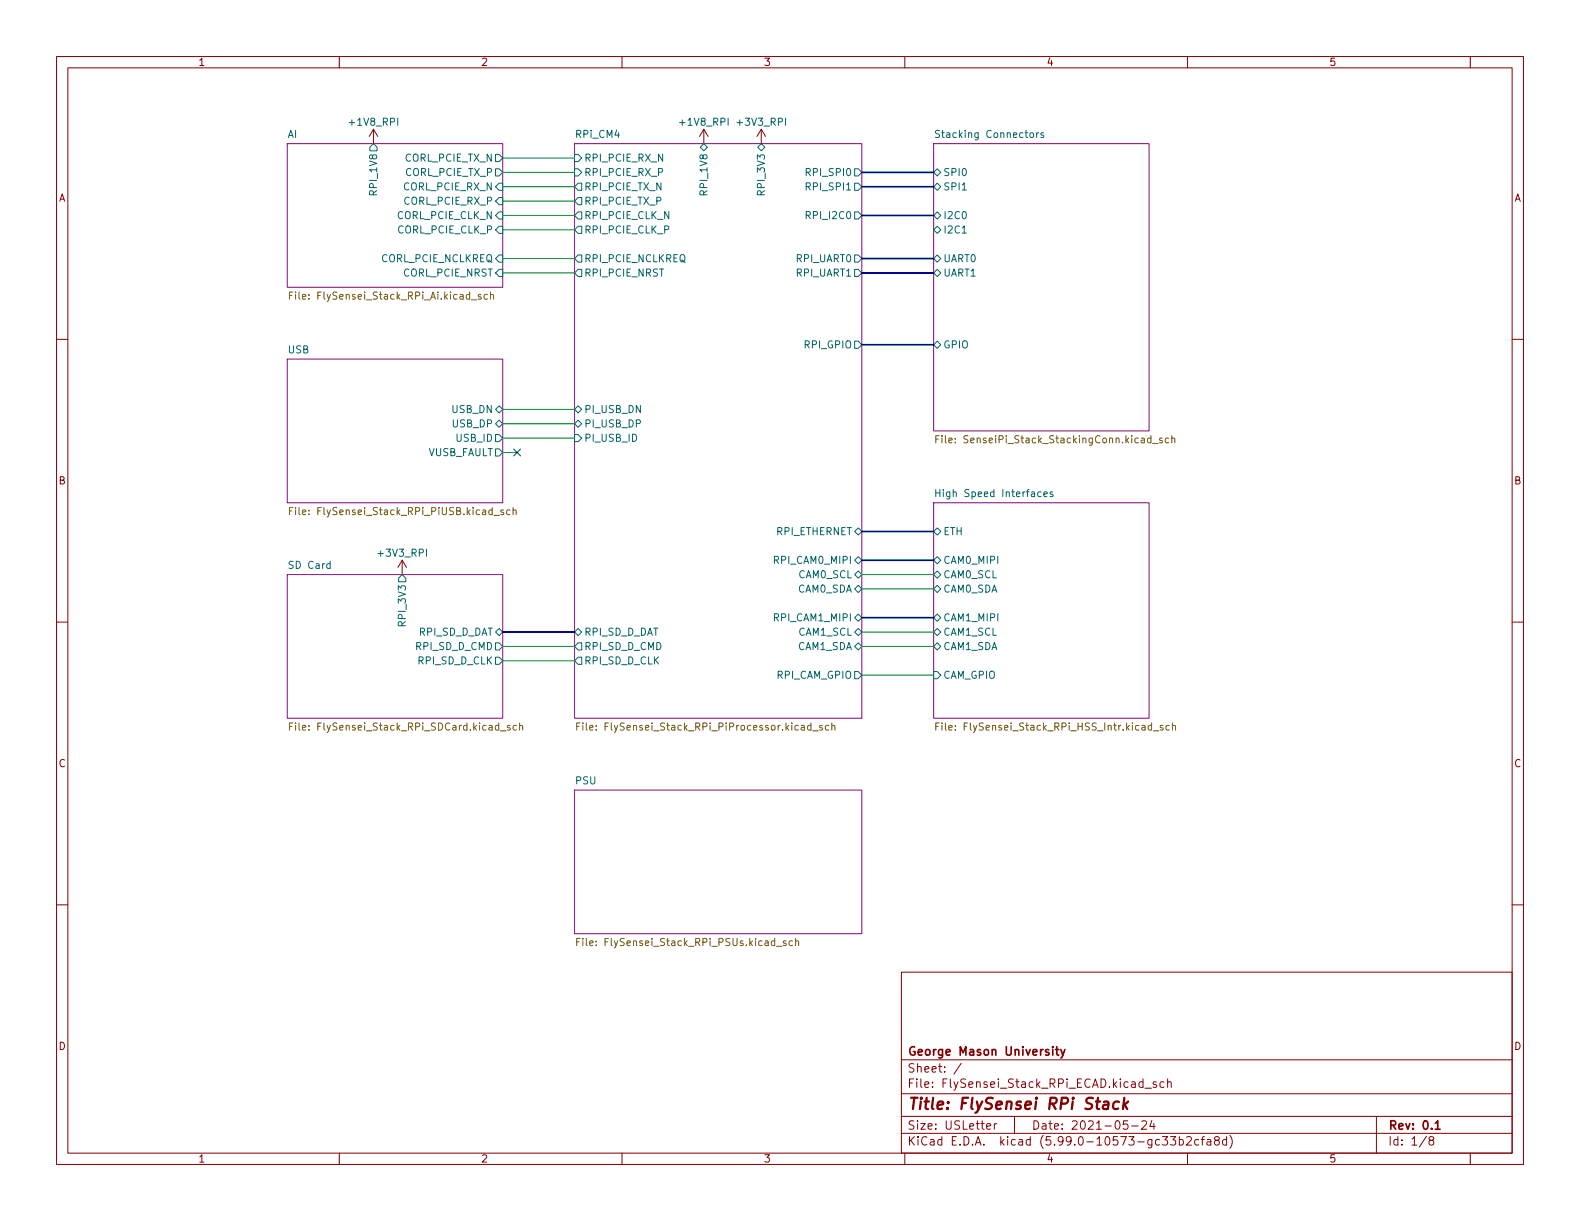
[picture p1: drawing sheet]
<svg xmlns="http://www.w3.org/2000/svg" width="279mm" height="216mm" viewBox="0 0 279 216" stroke-linecap="round" stroke-linejoin="round" font-family="sans-serif">
<g fill="none" stroke="#840000" stroke-width=".18">
<path d="M10 10h259.4v195.9h-259.4zM12 12h255.4v191.9h-255.4zM60 10v2M110 10v2M160 10v2M210 10v2M260 10v2M66 22.9l-.7 1.2M66 22.9v2.5M66 22.9l.8 1.2M124.5 22.9l-.8 1.2M124.5 22.9v2.5"/>
<path d="M124.5 22.9l.7 1.2M134.6 22.9l-.7 1.2M134.6 22.9v2.5M134.6 22.9l.8 1.2M10 60h2M267.4 60h2M71.1 99.1l-.7 1.2M71.1 99.1v2.5M71.1 99.1l.8 1.2M10 110h2M267.4 110h2M10 160h2"/>
<path d="M267.4 160h2M159.4 171.9h108v32h-108zM159.4 197.4h108M159.4 193.4h108M159.4 187.4h108M170 188l-1.3 1.9M174.5 199.2l.7-.2-.1-.3h-.4l-.2 .2v.7h.6M175.8 198.7v1M176.3 198.7h-.3l-.2 .3M179.4 197.4v3M199.4 198.2h-.7l-.1 .7 .2-.2 .5 .1 .2 .2-.1 .5-.2 .2-.6-.2M200.1 199.1h1.2"/>
<path d="M201.9 198.3l.6-.1 .2 .1 .1 .3-1 1.1h1M202.5 192.4h1.1M203.7 198.1l-.4 1.1h1M204 198.7v1M204.5 191.4l-.4-.1-.2 .2 .1 .2 .5 .2v.3h-.6M205.8 191.4l-.4-.1-.3 .3v.4l.2 .2h.5M206.5 191.4l.2-.1 .3 .1 .1 .9M206.5 190.8v1.5M243.4 197.4v6.5M60 203.9v2M110 203.9v2M159.4 200.4h108"/>
<path d="M160 203.9v2M205.5 201h1l-.5 .5 .4 .2v.6l-.2 .2h-.4l-.3-.2M207 201h.9l-.5 .5 .4 .2v.6l-.2 .2h-.4l-.2-.2M208.5 201.5h.5l.3 .3v.4l-.2 .2h-.6M208.5 201v1.5M209.8 201.1l.6-.1 .2 .1 .1 .3-.9 1.1h.9M210 203.9v2M212 201.5h-.5l-.2 .3v.4l.1 .2h.6M212.4 201.5h.6M213 201l-.4 .2v1.3M213.5 201.5h.5l.1 1M214.1 201.8l-.5 .1a.29 .29 0 0 0-.2 .3 .29 .29 0 0 0 .2 .3l.5-.1"/>
<path d="M215 201.6l-.2-.3v-.2l.2-.1h.5l.1 .3-.1 .2-.6 .2-.1 .2v.4l.2 .2h.3l.3-.3-.1-.4-.2-.2M216.9 201.5h-.4l-.3 .3v.4l.1 .2h.6M216.9 201v1.5M217.5 200.8a1.72 1.72 0 0 1 0 2.2M252.3 200.9l-1.3 1.9M253 201.6l-.3-.3 .1-.2 .2-.1h.4l.1 .3v.2l-.7 .2-.1 .2v.3l.3 .3h.3l.2-.3v-.4l-.2-.2M260 203.9v2"/>
</g>
<path d="M186.7 185.6h.5M186.9 185.1v1.3l.3 .2M187.6 185.6l.4 1M188.3 185.6l-.5 1.3-.2 .2M253.8 198.6l.4-.4v1.5M253.8 199.7h.9" fill="none" stroke="#840000" stroke-width=".3"/>
<path d="M195.2 194.9l.2-.1 .6 .1-.1 1.2M196 195.2l-.7 .1a.4 .4 0 0 0-.3 .4 .4 .4 0 0 0 .2 .4l.7-.1M197.9 194.9a.66 .66 0 0 0-1 .3l-.1 .5 .2 .3 .1 .1 .6-.1M198.8 194.1l-.2 2M198.9 195.3l.4 .8M199.5 194.8l-.9 .7" fill="none" stroke="#840000" stroke-width=".4"/>
<g fill="#fff" stroke="#fff" stroke-width=".18">
<path d="M165.1 88.9h38.1v38.1h-38.1z"/>
<path d="M165.1 25.4h38.1v50.8h-38.1z"/>
<path d="M101.6 25.4h50.8v101.6h-50.8z"/>
<path d="M101.6 139.7h50.8v25.4h-50.8z"/>
<path d="M50.8 101.6h38.1v25.4h-38.1z"/>
<path d="M50.8 63.5h38.1v25.4h-38.1z"/>
<path d="M50.8 25.4h38.1v25.4h-38.1z"/>
</g>
<path d="M50.8 25.4h38.1v25.4h-38.1zM101.6 25.4h50.8v101.6h-50.8zM165.1 25.4h38.1v50.8h-38.1zM50.8 63.5h38.1v25.4h-38.1zM165.1 88.9h38.1v38.1h-38.1zM50.8 101.6h38.1v25.4h-38.1zM101.6 139.7h50.8v25.4h-50.8z" fill="none" stroke="#840084" stroke-width=".18"/>
<g fill="none" stroke="#006464" stroke-width=".18">
<path d="M65.4 26l.6-.6 .7 .6v.7h-1.3zM87.6 33l.7-.6h.6v1.3h-.6zM87.6 29.8h.7l.6 .7-.6 .6h-.7zM87.6 27.3h.7l.6 .6-.6 .7h-.7zM87.6 35.6l.7-.7h.6v1.3h-.6zM88.3 37.5h.6v1.2h-.6l-.7-.6zM101.6 35.6l.6-.7h.7v1.3h-.7zM101.6 29.8h.6l.7 .7-.7 .6h-.6zM101.6 27.3h.6l.7 .6-.7 .7h-.6zM102.2 32.4h.7v1.3h-.7l-.6-.7zM102.2 37.5h.7v1.2h-.7l-.6-.6zM123.8 26l.7-.6 .6 .6-.6 .7z"/>
<path d="M134 26l.6-.6 .7 .6-.7 .7zM142.6 38.1l.6-.1 .1-.2-.1-.3-.6-.1v1.3M151.1 29.8h.7l.6 .7-.6 .6h-.7zM151.1 32.4h.7l.6 .6-.6 .7h-.7zM151.1 37.5h.7l.6 .6-.6 .6h-.7zM165.1 30.5l.6-.7 .7 .7-.7 .6zM165.1 33l.6-.6 .7 .6-.7 .7zM165.7 37.5l.7 .6-.7 .6-.6-.6zM166.1 23.1l-.4-.1-.2 .2v.3l.5 .3 .1 .3-.2 .2h-.5M170.2 33.6h.7M183.3 23.5v.8M183.7 23.5l-.4 .2"/>
<path d="M184.5 23.5h-.3l-.2 .2 .1 .1 .4 .2v.3h-.5M87.6 45.7l.7-.6h.6v1.3h-.6zM88.3 40h.6v1.3h-.6l-.7-.7zM88.3 47.6h.6v1.3h-.6l-.7-.6zM101.6 48.3l.6-.7h.7v1.3h-.7zM102.2 40h.7v1.3h-.7l-.6-.7zM102.2 45.1h.7v1.3h-.7l-.6-.7zM151.1 47.6h.7l.6 .7-.6 .6h-.7zM151.1 45.1h.7l.6 .6-.6 .7h-.7zM165.1 48.3l.6-.7 .7 .7-.7 .6zM165.1 45.7l.6-.6 .7 .6-.7 .7zM165.7 40l.7 .6-.7 .7-.6-.7z"/>
<path d="M170.2 41.2h.7M87.6 79.4h.7l.6 .6-.6 .6h-.7zM87.6 72.4l.7-.6 .6 .6-.6 .6zM87.6 74.9l.7-.6 .6 .6-.6 .7zM87.6 76.8h.7l.6 .7-.6 .6h-.7zM101.6 74.9l.6-.6 .7 .6-.7 .7zM101.6 72.4l.6-.6 .7 .6-.7 .6zM101.6 76.8h.6l.7 .7-.7 .6h-.6zM151.1 60.3h.7l.6 .7-.6 .6h-.7zM165.7 60.3l.7 .7-.7 .6-.6-.6zM151.1 94l.7-.7 .6 .7-.6 .6zM151.1 99.1l.7-.7 .6 .7-.6 .6z"/>
<path d="M165.1 99.1l.6-.7 .7 .7-.7 .6zM165.5 86.5v1.3M165.5 87.2h.7M165.7 93.3l.7 .7-.7 .6-.6-.6zM184.6 87.4l.6-.1-.1-.3h-.3l-.2 .2 .1 .6h.4M186.2 87h-.3l-.2 .2v.1l.5 .2v.3h-.5M71.1 101.6l.7 .6v.7h-1.3v-.7zM87.6 111.8l.7-.7 .6 .7-.6 .6zM87.6 116.2h.7l.6 .6-.6 .7h-.7zM87.6 113.7h.7l.6 .6-.6 .6h-.7zM101.6 111.8l.6-.7 .7 .7-.7 .6zM102.2 113.7h.7v1.2h-.7l-.6-.6z"/>
<path d="M102.2 116.2h.7v1.3h-.7l-.6-.7zM151.1 109.2l.7-.6 .6 .6-.6 .7zM151.1 111.8l.7-.7 .6 .7-.6 .6zM151.1 114.3l.7-.6 .6 .6-.6 .6zM151.1 101.6l.7-.6 .6 .6-.6 .6zM151.1 118.7h.7l.6 .7-.6 .6h-.7zM151.8 103.5l.6 .6-.6 .7-.7-.7zM165.1 118.7h.6l.7 .7-.7 .6h-.6zM165.1 109.2l.6-.6 .7 .6-.7 .7zM165.1 101.6l.6-.6 .7 .6-.7 .6zM165.1 104.1l.6-.6 .7 .6-.7 .7zM165.1 114.3l.6-.6 .7 .6-.7 .6z"/>
<path d="M165.1 111.8l.6-.7 .7 .7-.7 .6z"/>
</g>
<g fill="none" stroke="#725600" stroke-width=".18">
<path d="M51.2 52.2h.4M51.8 51.6h-.6v1.3M85 52.1h-.3l-.1 .1v.2l.4 .1v.3h-.4M86.2 52.1h-.4l-.2 .2 .1 .5h.5M86.7 52.2l.2-.1h.3l.1 .8M86.7 51.6v1.3M165.5 77.6h.4M166.1 77h-.6v1.3M166.6 77v.2M166.6 77.5v.8M203.8 78.4h1M205.5 77.5h-.3l-.2 .1 .1 .2 .4 .1v.3h-.5"/>
<path d="M206.7 77.5h-.4l-.2 .2 .1 .5h.5M207.2 77.6l.2-.1h.3l.1 .8M207.2 77v1.3M51.2 90.3h.4M51.8 89.7h-.6v1.3M89 90.2h-.3l-.1 .1v.2l.4 .1v.3h-.4M90.2 90.2h-.4l-.2 .2 .1 .5h.5M90.7 90.3l.2-.1h.3l.1 .8M90.7 89.7v1.3M51.2 128.4h.4M51.8 127.8h-.6v1.3M90.2 128.3h-.3l-.2 .1 .1 .2 .4 .1v.3h-.5"/>
<path d="M91.3 128.3h-.3l-.3 .2 .2 .5h.4M91.9 128.4l.2-.1h.3v.8M91.9 127.8v1.3M102 128.4h.4M102.6 127.8h-.6v1.3M103.1 127.8v.2M103.1 128.3v.8M143.7 129.2h1M145.4 128.3h-.3l-.2 .1 .1 .2 .4 .1v.3h-.5M146.6 128.3h-.4l-.3 .2 .2 .5h.5M147.1 128.4l.2-.1h.3v.8M147.1 127.8v1.3"/>
<path d="M165.5 128.4h.4M166.1 127.8h-.6v1.3M203.9 129.2h1M205.6 128.3h-.3l-.1 .1v.2l.4 .1v.3h-.4M206.8 128.3h-.4l-.2 .2 .1 .5h.5M207.3 128.4l.2-.1h.3l.1 .8M207.3 127.8v1.3M102 166.5h.4M102.6 165.9h-.6v1.3M139 166.4h-.3l-.2 .1 .1 .2 .4 .1v.3h-.5M140.1 166.4h-.3l-.3 .2 .2 .5h.4M140.7 166.5l.2-.1h.3v.8"/>
<path d="M140.7 165.9v1.3"/>
</g>
<path d="M152.4 33h12.7M152.4 30.5h12.7M152.4 38.1h12.7M152.4 48.3h12.7M152.4 45.7h12.7M152.4 61h12.7M152.4 99.1h12.7M152.4 94h12.7M88.9 111.8h12.7M152.4 109.2h12.7" fill="none" stroke="#000084" stroke-width=".3"/>
<g fill="none" stroke="#009600" stroke-width=".18">
<path d="M88.9 38.1h12.7M88.9 35.6h12.7M88.9 33h12.7M88.9 27.9h12.7M88.9 30.5h12.7M88.9 45.7h12.7M88.9 40.6h12.7M88.9 48.3h12.7M88.9 77.5h12.7M88.9 72.4h12.7M88.9 74.9h12.7M88.9 80h2.5"/>
<path d="M88.9 114.3h12.7M88.9 116.8h12.7M152.4 119.4h12.7M152.4 114.3h12.7M152.4 104.1h12.7M152.4 101.6h12.7M152.4 111.8h12.7"/>
</g>
<path d="M90.8 79.4l1.2 1.2M92 79.4l-1.2 1.2" fill="none" stroke="#000084" stroke-width=".18"/>
<text font-size="2.8" fill="#840000" x="160.4" y="196.2">Title: FlySensei RPi Stack</text>
<g font-size="2.1" fill="#840000">
<text x="160.4" y="189.7">Sheet: /</text>
<text x="160.4" y="186.7">George Mason University</text>
<text x="160.4" y="192.4">File: FlySensei_Stack_RPi_ECAD.kicad_sch</text>
<text x="160.4" y="202.5">KiCad E.D.A. kicad (5.99.0-10573-gc33b2cfa8d)</text>
<text x="160.4" y="199.7">Size: USLetter</text>
<text x="182.4" y="199.7">Date: 2021-05-24</text>
<text x="245.4" y="199.7">Rev: 0.1</text>
<text x="245.4" y="202.5">Id: 1/8</text>
</g>
<g font-size="1.8" fill="#840000">
<text x="35" y="11.6">1</text>
<text x="85" y="11.6">2</text>
<text x="135" y="11.6">3</text>
<text x="185" y="11.6">4</text>
<text x="235" y="11.6">5</text>
<text x="10.3" y="35.6">A</text>
<text x="267.7" y="35.6">A</text>
<text x="10.3" y="85.7">B</text>
<text x="267.7" y="85.7">B</text>
<text x="10.3" y="135.6">C</text>
<text x="267.7" y="135.6">C</text>
<text x="10.3" y="185.7">D</text>
<text x="267.7" y="185.7">D</text>
<text x="35" y="205.6">1</text>
<text x="85" y="205.6">2</text>
<text x="135" y="205.6">3</text>
<text x="185" y="205.6">4</text>
<text x="235" y="205.6">5</text>
</g>
<g font-size="1.8" fill="#006464">
<text x="62" y="22.2">+1V8_RPI</text>
<text x="120.4" y="22.2">+1V8_RPI</text>
<text x="130.6" y="22.2">+3V3_RPI</text>
<text x="50.8" y="24.4">AI</text>
<text x="71.6" y="28.6">CORL_PCIE_TX_N</text>
<text x="101.9" y="24.4">RPi_CM4</text>
<text x="103.3" y="28.6">RPI_PCIE_RX_N</text>
<text x="166.2" y="24.4">Stacking Connectors</text>
<text x="66.7" y="34.1" transform="rotate(-90 66.7 34.1)">RPI_1V8</text>
<text x="71.4" y="33.7">CORL_PCIE_RX_N</text>
<text x="71.7" y="31.1">CORL_PCIE_TX_P</text>
<text x="103.3" y="31.1">RPI_PCIE_RX_P</text>
<text x="103.3" y="33.7">RPI_PCIE_TX_N</text>
<text x="125.1" y="34.1" transform="rotate(-90 125.1 34.1)">RPI_1V8</text>
<text x="135.3" y="34.1" transform="rotate(-90 135.3 34.1)">RPI_3V3</text>
<text x="143" y="31.1">RPI_SPI0</text>
<text x="143" y="33.7">RPI_SPI1</text>
<text x="166.8" y="31.1">SPI0</text>
<text x="166.8" y="33.7">SPI1</text>
<text x="70.2" y="38.7">CORL_PCIE_CLK_N</text>
<text x="70.3" y="41.3">CORL_PCIE_CLK_P</text>
<text x="71.5" y="36.2">CORL_PCIE_RX_P</text>
<text x="103.3" y="36.2">RPI_PCIE_TX_P</text>
<text x="103.3" y="38.7">RPI_PCIE_CLK_N</text>
<text x="103.3" y="41.3">RPI_PCIE_CLK_P</text>
<text x="143.1" y="38.7">RPI_I2C0</text>
<text x="166.8" y="38.7">I2C0</text>
<text x="166.8" y="41.3">I2C1</text>
<text x="67.4" y="46.4">CORL_PCIE_NCLKREQ</text>
<text x="103.3" y="46.4">RPI_PCIE_NCLKREQ</text>
<text x="140.9" y="46.4">RPI_UART0</text>
<text x="166.8" y="46.4">UART0</text>
<text x="71.3" y="48.9">CORL_PCIE_NRST</text>
<text x="103.3" y="48.9">RPI_PCIE_NRST</text>
<text x="140.9" y="48.9">RPI_UART1</text>
<text x="166.8" y="48.9">UART1</text>
<text x="50.9" y="62.5">USB</text>
<text x="142.4" y="61.6">RPI_GPIO</text>
<text x="166.8" y="61.6">GPIO</text>
<text x="80" y="73">USB_DN</text>
<text x="80.1" y="75.6">USB_DP</text>
<text x="103.3" y="75.6">PI_USB_DP</text>
<text x="103.3" y="73">PI_USB_DN</text>
<text x="75.6" y="80.6">VUSB_FAULT</text>
<text x="80.8" y="78.1">USB_ID</text>
<text x="103.3" y="78.1">PI_USB_ID</text>
<text x="166.5" y="87.9">High Speed Interfaces</text>
<text x="137.3" y="94.6">RPI_ETHERNET</text>
<text x="166.8" y="94.6">ETH</text>
<text x="51.3" y="100.6">SD Card</text>
<text x="67.1" y="98.4">+3V3_RPI</text>
<text x="137.2" y="99.7">RPI_CAM0_MIPI</text>
<text x="166.8" y="99.7">CAM0_MIPI</text>
<text x="141" y="104.8">CAM0_SDA</text>
<text x="141.2" y="102.2">CAM0_SCL</text>
<text x="166.8" y="102.2">CAM0_SCL</text>
<text x="166.8" y="104.8">CAM0_SDA</text>
<text x="71.8" y="110.3" transform="rotate(-90 71.8 110.3)">RPI_3V3</text>
<text x="74" y="112.4">RPI_SD_D_DAT</text>
<text x="103.3" y="112.4">RPI_SD_D_DAT</text>
<text x="137.2" y="109.9">RPI_CAM1_MIPI</text>
<text x="141.2" y="112.4">CAM1_SCL</text>
<text x="166.8" y="109.9">CAM1_MIPI</text>
<text x="166.8" y="112.4">CAM1_SCL</text>
<text x="73.6" y="114.9">RPI_SD_D_CMD</text>
<text x="74" y="117.5">RPI_SD_D_CLK</text>
<text x="103.3" y="114.9">RPI_SD_D_CMD</text>
<text x="103.3" y="117.5">RPI_SD_D_CLK</text>
<text x="141" y="114.9">CAM1_SDA</text>
<text x="166.8" y="114.9">CAM1_SDA</text>
<text x="137.4" y="120">RPI_CAM_GPIO</text>
<text x="166.8" y="120">CAM_GPIO</text>
<text x="101.8" y="138.7">PSU</text>
</g>
<g font-size="1.8" fill="#725600">
<text x="52.3" y="53">File: FlySensei_Stack_RPi_Ai.kicad_sch</text>
<text x="167.1" y="78.4">File: SenseiPi_Stack_StackingConn.kicad_sch</text>
<text x="52.5" y="91.1">File: FlySensei_Stack_RPi_PiUSB.kicad_sch</text>
<text x="52.5" y="129.2">File: FlySensei_Stack_RPi_SDCard.kicad_sch</text>
<text x="103.6" y="129.2">File: FlySensei_Stack_RPi_PiProcessor.kicad_sch</text>
<text x="166.9" y="129.2">File: FlySensei_Stack_RPi_HSS_Intr.kicad_sch</text>
<text x="103.3" y="167.3">File: FlySensei_Stack_RPi_PSUs.kicad_sch</text>
</g>
</svg>
